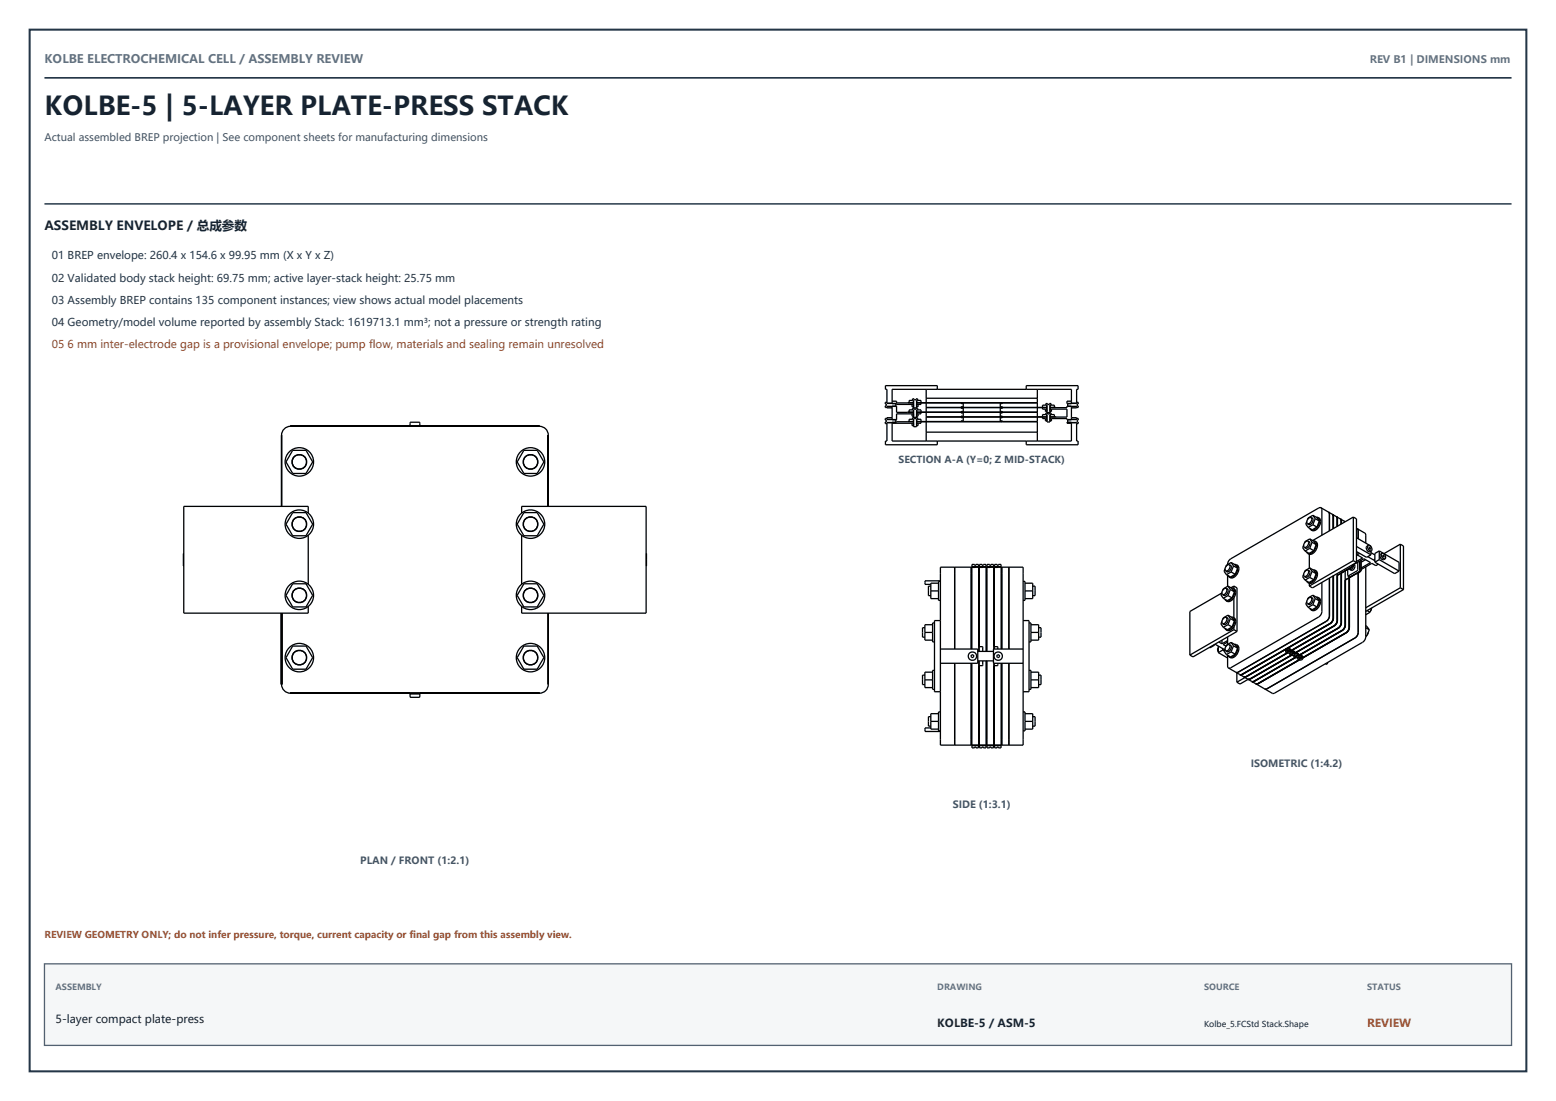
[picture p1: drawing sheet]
<svg xmlns="http://www.w3.org/2000/svg" width="315mm" height="223mm" viewBox="0 0 315 223" stroke-linecap="round" stroke-linejoin="round" font-family="sans-serif">
<path d="M6 6h303v210.8h-303z" fill="none" stroke="#243647" stroke-width=".41"/>
<path d="M9 15.7h297" fill="none" stroke="#243647" stroke-width=".34"/>
<g fill="none" stroke="#000" stroke-width=".26">
<path d="M187.5 78.8v2.7M189.8 78.8v-.8h-10.6v.8h.4v2.8h1.7v.6l-1.7 .1v.2h1M207.8 78.8v-.8h10.4v.8h-.2v2.8h-1.9v.6h1.9v.3h-1.1M210 78.8v3.6M59.2 91.1h2.8l1.3 2.4-1.3 2.3h-2.8l-1.3-2.3zM83 86.2v-.8h2v.8M83 86.1h2M85 85.7h.1M106 91.1h2.8l1.3 2.4-1.3 2.3h-2.8l-1.3-2.3zM179.6 81.4h-.4v.3h.2v.4h-.2v.3h.4M179.6 84.8h1M179.6 84.7h-.4v.3h.2v.4h-.2v.3h.4"/>
<path d="M179.6 85.5h1M179.6 81.6h1M180.6 84.5h-1v.4h1.7v.6h-1.7v3.7h-.4v.8h10.6v-.8M180.6 81.2h.9v.3h3.4M180.6 85.6h4.3M184 81.5v-.5h.9l.1 1.5h.6v-1.5h.9v.5M184 83.4v-.5h.9l.1 1.5h.6v-1.5h.9v.5M184 85.3v-.5h.9l.1 1.5h.6v-1.5h.9v.5M184.6 83.7v.5h.3M184.6 81.8v.5h.3M184.6 85.6v.5h.3M184.7 82.9v-.3h.4v.2h.3v-.2h.4v.3"/>
<path d="M184.7 84.8v-.3h.4v.2h.3v-.2h.4v.3M184.7 81v-.3h.4v.2h.3v-.2h.4v.3M184.9 85.3l-4.3 .1v3.8h36.3v-3.8h-.9v.2h.9M184.9 85.3h-1.1M184.9 81.5h-1.1M184.9 83.4h-1.1M184.9 83.4h-3.4v-1.2h-.9v2.7h.9v-1.2h3.4M185.6 85.3h24.4M185.6 81v1.3h.3v-.5M185.6 82.9v1.3h.3v-.5M185.6 84.8v1.3h.3v-.5M185.6 83.4h24.4"/>
<path d="M185.6 81.5h24.4M186.5 81.5v.3h-.9M186.5 83.4v.3h-.9M186.5 85.3v.3h-.9M187.5 81.5v1.9M187.5 83.4v1.9M187.5 85.3v3.9M187.5 87.4h22.5M187.5 84.4h24.4M187.5 84.3h24.4M187.5 82.5h24.4M187.5 82.4h24.4"/>
<path d="M187.5 80.6h22.5M194.5 82.4v.1M194.5 84.3v.1M194.6 81.5v.1l.2-.1M194.6 82.4v-.1l.2 .1M194.6 82.5v.1l.2-.1M194.6 83.4v-.1l.2 .1M194.6 83.4v.1l.2-.1M194.6 84.3v-.1l.2 .1M194.6 84.4v.1l.2-.1M194.6 85.3v-.1l.2 .1M195 81.5v.9"/>
<path d="M195 82.5v.9M195 83.4v.9M195 84.4v.9M202.5 81.5v.9M202.5 82.5v.9M202.5 83.4v.9M202.5 84.4v.9M202.7 81.5v.1l.2-.1M202.7 82.4v-.1l.2 .1M202.7 82.5v.1l.2-.1M202.7 83.4v-.1l.2 .1M202.7 83.4v.1l.2-.1"/>
<path d="M202.7 84.3v-.1l.2 .1M202.7 84.4v.1l.2-.1M202.7 85.3v-.1l.2 .1M203 81.5h.1M203 83.4h.1M203 85.3h.1M210 82.5v1.8M210 84.4v4.8M211.1 82.4v-.4h.9v1.5h.6v-1.5h.8v.4M211.1 84.3v-.4h.9v1.5h.6v-1.5h.8v.4M211.1 82.5v.3h.8M211.1 84.4v.3h.8"/>
<path d="M211.6 84.7v.5h.3M211.6 82.8v.5h.3M211.7 83.9v-.4h.4v.2h.3v-.2h.4v.4M211.7 82v-.4h.4v.2h.3v-.2h.4v.4M211.9 82v.8M211.9 83.9v.8M212.6 82.8h3.4v1.6h-3.4M212.6 84.3l1.2 .1M212.6 82.4l1.2 .1M212.6 82.5h3.4v-.3h.9v2.7h-.9v-.2h-3.4M212.9 84.7v.5h-.3M212.9 82.8v.5h-.3"/>
<path d="M216.9 84.5h1.1v.4h-1.9v.6h1.9v3.7h.2v.8h-10.4v-.8M216.9 81.2h-.9v.5h.9v-2.9h-36.3v2.9h.9v.1h3.4M216.9 84.8h1.1M216.9 85.5h1.1M216.9 81.6h1.1M218 81.4h.3v.3h-.2v.4h.2v.3h-.3M218 84.7h.3v.3h-.2v.4h.2v.3h-.3M37.2 112v2.5M57 102.5v-14.5a1.8 1.8 0 0 1 1.8-1.8h50.4a1.8 1.8 0 0 1 1.8 1.8v14.5M59.2 118.1h2.8l1.3 2.4-1.3 2.3h-2.8l-1.3-2.3zM59.2 103.7h2.8l1.3 2.3-1.3 2.4h-2.8l-1.3-2.4zM62.4 103.8v-1.3h-25.2v21.5h25.2v-1.3"/>
<path d="M62.4 108.3v9.9M105.6 103.8v-1.3h25.2v21.5h-25.2v-1.3M105.6 108.3v9.9M106 118.1h2.8l1.3 2.4-1.3 2.3h-2.8l-1.3-2.3zM106 103.7h2.8l1.3 2.3-1.3 2.4h-2.8l-1.3-2.4zM130.8 112v2.5M188.4 118.6h-.4v1.9h.4M188.4 119.6h1.6M190 118h-1.6v3.1h1.6M190.4 114.8h16.7v36h-16.7zM190.4 117.5h-3.1v.7h1.1M190.4 117.6h-.4v3.9h.4"/>
<path d="M193.3 114.8v16.5M196.6 114.8v16.5M196.7 114.8v16.5M196.7 114.8h.7M196.8 114.8v-.6h.5v.2h.2v-.2h.6v.6M196.8 114.7h1.3M198.1 114.8v17M198.2 114.8v17M198.2 114.8h.7M198.3 114.8v-.6h.5v.2h.3v-.2h.5v.6M198.3 114.7h1.3M199.7 114.8v17"/>
<path d="M199.8 114.8v17M199.8 114.8h.7M199.8 114.8v-.6h.6v.2h.2v-.2h.5v.6M199.8 114.7h1.3M201.2 114.8v16.5M201.3 114.8v16.5M201.3 114.8h.7M201.3 114.8v-.6h.6v.2h.2v-.2h.6v.6M201.3 114.7h1.4M202.7 114.8v16.5M202.8 114.8v16.5M204.2 114.8v16.5"/>
<path d="M207.1 117.6h.4v3.9h-.4M207.5 119.6h1.6M207.5 118h1.6v3.1h-1.6M209.1 118.6h.4v1.9h-.4M247.4 119.8l-.2 .6 .4 .6M248 115.1l-.2 .5 .5 .7M248.1 115.5l.4 .2M248.2 119a.83 .83 0 0 1-.7 1.3M248.2 119a.83 .83 0 0 0-.7 1.3M248.2 119l.4 .2M248.4 119.1a.76 .76 0 0 1 .1 .9 .76 .76 0 0 1-.8 .4M248.5 116.4v2.2"/>
<path d="M248.6 118.6l.8 .5 .5 .6M248.6 118.6l.5 .7M248.6 118.6l-1 .5-.1 .3M248.6 116.5l.3 .3M248.9 114.3a.83 .83 0 0 1-.8 1.2M248.9 114.3a.83 .83 0 0 0-.8 1.2M248.9 114.3l.3 .2M249 114.4a.76 .76 0 0 1 .1 .8 .76 .76 0 0 1-.8 .4M249.1 119.3l.8 .4M249.1 119.3l-.5 1.2M249.2 113.8l.9 .5 .4 .7M249.2 113.8l.5 .7"/>
<path d="M249.2 113.8l-.9 .6-.1 .2M249.2 115.7l.9 .5M249.2 115.7l-.9 .6M249.3 119h.4M249.7 119a1.01 1.01 0 0 1 .3 1.6l-.2 .3a1.07 1.07 0 0 1-1.6 .6M249.7 119a1.7 1.7 0 0 1-1 2.6l-.5-.1M249.7 114.5l.8 .5M249.7 114.5l-.5 1.2M249.8 118.6l.6 .3v8.9M249.8 118.6v.5M249.8 118.6l-.6 .3M249.9 119.7l-.5 1.3"/>
<path d="M249.9 114.2l.4 .1M250.1 116.2l-1 .5-.8-.4M250.3 114.3a1.01 1.01 0 0 1 .3 1.5l-.2 .4a1.07 1.07 0 0 1-1.5 .6M250.3 114.3a1.7 1.7 0 0 1-.9 2.5h-.5M250.5 115l-.4 1.2M263.9 116.2l-.2 .5 .5 .7M263.9 110.3l-.2 .5 .5 .7M264.1 116.6l.3 .2M264.1 110.7l.3 .2M264.5 117.6l.3 .3M264.5 111.7l.3 .3M264.5 105.5l-.2 .5 .5 .7"/>
<path d="M264.7 106l.3 .2M264.8 115.4a.83 .83 0 0 1-.7 1.2M264.8 115.4a.83 .83 0 0 0-.7 1.2M264.8 109.5a.83 .83 0 0 1-.7 1.2M264.8 109.5a.83 .83 0 0 0-.7 1.2M264.8 115.4l.3 .2M264.8 109.5l.3 .2M264.9 115.5a.76 .76 0 0 1 .1 .9 .76 .76 0 0 1-.8 .3M264.9 109.6a.76 .76 0 0 1 .1 .9 .76 .76 0 0 1-.8 .3M265.1 112.1v2.9M265.1 118v.6M265.1 116.8l.9 .5"/>
<path d="M265.1 114.9l.9 .5 .4 .7M265.1 114.9l.5 .7M265.1 114.9l-.9 .6-.1 .2M265.1 116.8l-.9 .6M265.1 109l.9 .5 .4 .7M265.1 109l.5 .7M265.1 109l-.9 .6-.1 .3M265.1 110.9l.9 .5M265.1 110.9l-.9 .6M265.2 106.9l.2 .3M265.4 104.7a.83 .83 0 0 1-.7 1.3M265.4 104.7a.83 .83 0 0 0-.7 1.3"/>
<path d="M265.4 104.7l.3 .2M265.6 104.8a.76 .76 0 0 1 .1 .9 .76 .76 0 0 1-.8 .4M265.6 115.6l.8 .5M265.6 115.6l-.5 1.2M265.6 109.7l.8 .5M265.6 109.7l-.5 1.2M265.8 106.2l.8 .4M265.8 104.3l-1 .5-.1 .3M265.8 104.3l.8 .4 .5 .7M265.8 104.3l.5 .6M265.8 106.2l-1 .5M265.8 115.3l.4 .1"/>
<path d="M265.8 109.4l.4 .1M266 117.3l-1 .5-.8-.4M266 111.4l-1 .6-.8-.5M266.2 115.4a1.01 1.01 0 0 1 .3 1.5l-.2 .4a1.07 1.07 0 0 1-1.5 .6M266.2 115.4a1.7 1.7 0 0 1-.9 2.5h-.5M266.2 109.5a1.01 1.01 0 0 1 .3 1.5l-.2 .4a1.07 1.07 0 0 1-1.5 .6M266.2 109.5a1.7 1.7 0 0 1-.9 2.5h-.5M266.3 104.9l.8 .5M266.3 104.9l-.5 1.3M266.4 116.1l-.4 1.2M266.4 110.2l-.4 1.2M266.5 104.7h.4"/>
<path d="M266.6 106.6l-.9 .6-.9-.5M266.9 104.7a1 1 0 0 1 .3 1.5l-.2 .4a1.07 1.07 0 0 1-1.6 .6M266.9 104.7a1.7 1.7 0 0 1-1 2.5h-.5M267.1 105.4l-.5 1.2M267.4 102.7l-.4 .1-17.8 10.3-.5 .4-.2 .7M267.4 102.7l.2 .4v5.2M267.4 102.7l2.3 1.3M267.6 117.8v5.9a1.41 1.41 0 0 1-.6 1.1l-17.8 10.3h-.5M268.9 103.6l.2 .4v3.4M269.1 117v7.6a1.41 1.41 0 0 1-.6 1.1l-17.8 10.3h-.5M269.7 104l.2 .5v2.5M269.7 104l.1 .1"/>
<path d="M269.8 104.1l.1 .4v2.4M269.8 104.1l1.5 .9M269.9 116.5v8.5a1.41 1.41 0 0 1-.6 1.1l-17.9 10.3-.4 .1M269.9 116.5v8.6l-.3 .9-18.1 10.5M270.7 116v9.5l-.2 .6-.4 .5-8.8 5.1M270.8 116.4v9.1l-.2 .7-.5 .4-8.8 5.1M270.8 106.5v-1.5l-.3-.5 .2 .4v1.6M271.3 105l.2 .2v.8M271.3 105h.1M271.4 105l.1 .2 .1 .8M271.4 105l.7 .4M271.5 116v10l-.2 .6-.4 .5-8.8 5.1v-.2"/>
<path d="M271.6 115.9v10.1l-.2 .6-.5 .5-8.8 5.1M272.1 105.4l.2 .2-.1-.1M272.1 105.4l.1 .1M272.2 105.5l.1 .1M272.3 115.5v10.9a1.4 1.4 0 0 1-.6 1.1l-8.8 5.1v-.1M272.4 117.3v9.2a1.41 1.41 0 0 1-.7 1.1l-8.8 5.1 .5-.1 .3 .3M272.8 115.2l.1 1.3M272.9 116.5l.4 .2M273.1 116.9v10a1.41 1.41 0 0 1-.6 1.1l-8.8 5.1M273.2 115.1l.1 .1M273.2 116.9v10a1.41 1.41 0 0 1-.7 1.1l-8.8 5.1M273.5 114.8l.1 .1"/>
<path d="M273.6 114.9l-.6 .2M273.6 114.8v.1M273.6 114.4l-.1 .4-1.8 1-.3-.1M273.7 114.7l-.1 .2M273.9 114.6l-3.1 1.8M273.9 114.2v.4M273.9 114.6h.1M273.9 114.6l-3.2 1.8M273.9 114.3l2.2-1.3 1.4 .8-2 1.1M274 104.6v8.8M274 113.4l.6 .4M274 104.6l.6 .4v8.8"/>
<path d="M274 104.6l-8.3 4.8M274 113.4l-8.9 5.2M274 114.3a.79 .79 0 0 1-.7 .9M274.1 114.2a.64 .64 0 0 1 0 .9 .64 .64 0 0 1-.8 .1M274.6 106.9l.2 .1M274.6 108.8l2.9 1.8M274.6 110.6l2.9 1.6M274.6 111.6l2 1.2 .9-.6M274.6 113.8l-8.9 5.1-.6-.3M274.7 112.2l1.1 .7-1.2 .7M274.7 111.7v.5M274.8 107l1.6 .9 .1 2"/>
<path d="M274.8 107l.2 .4v1.6M274.8 112.3l-.2 .1M274.9 113.7l-.1 1.7-1.9 1.1M275 116v12l-.4 .9-18.1 10.4-.4 .1M275.1 115.8h.1M275.2 115.8l-.6 .3M275.2 112l-.5 .2M275.2 115.7v.1M275.3 113.5v2l-.2 .2M275.3 115.7l-.1 .1M275.5 115.5l-3.1 1.9M275.5 113.4v2.1"/>
<path d="M275.5 115.5h.1M276.4 113.2l-.9 .5M276.5 114.7v14.1l-.3 .9-18.3 10.6h-.3l-3.3-1.9M276.9 112.6l1.4 .8M277 110.4a.63 .63 0 0 0-.3 .9 .63 .63 0 0 0 .9 .2M277 110.4a.73 .73 0 0 0 .6 1.1M277 110.4a.73 .73 0 0 1 .6 1.1M277.1 110.8l.3 .3 .1-.1M277.2 110.9h.1M277.2 110.9l.1 .2M277.4 110.8l-.2-.1-.1 .1M277.4 110.8l.1 .2"/>
<path d="M277.4 110.8l-.2 .1M277.5 111l-.2 .1M277.5 111.5v.7M277.5 111.8l.8 .5M278.3 113.1l-.2 .1M278.3 113.7l4 2.4 .9-.6M279 114.1l-.5 .3-.8-.4-2.2 1.2M279.2 111.5l4 2.3v1.7M279.2 113.2l4 2.3M279.2 111.5v1.7M279.2 111.5l-.9 .5v1.7M279.2 113.2l-.9 .5"/>
<path d="M279.8 112a.63 .63 0 0 0-.3 .9 .63 .63 0 0 0 .9 .2M279.8 112a.73 .73 0 0 0 .6 1.1M279.8 112a.73 .73 0 0 1 .6 1.1M279.9 112.4l.1 .1M280 112.5l.1 .2M280.2 112.4l-.2-.1-.1 .1 .1 .2 .2 .1v-.1M280.2 112.4v.2M280.2 112.4l-.2 .1M280.2 112.6l-.1 .1M283.5 118.9l.6 .4M283.5 118.9l-7 4.1M283.5 110.1l.6 .4v8.8"/>
<path d="M283.5 110.1v8.8M283.5 110.1l-3.3 1.9M284.1 119.3l-7.6 4.4M57 124v14.5a1.8 1.8 0 0 0 1.8 1.7h50.4a1.8 1.8 0 0 0 1.8-1.7v-14.5M59.2 130.7h2.8l1.3 2.3-1.3 2.4h-2.8l-1.3-2.4zM106 130.7h2.8l1.3 2.3-1.3 2.4h-2.8l-1.3-2.4zM187.2 127h-.4v1.9h.4M187.2 136.6h-.4v1.9h.4M187.2 127.9h1.6M187.2 137.6h1.6M188.8 126.4h-1.6v3.1h1.6M188.8 136h-1.6v3.1h1.6"/>
<path d="M189.2 126h-.4v3.9h.4M189.2 135.6h-.4v3.9h.4M190.4 125.6h-1.2v14.3h1.2M190.4 131.3h7.5v2.9h-7.5M193.3 134.2v16.6M196.6 134.2v16.6M196.7 134.2v16.6M196.7 132.5h.3l.2 .3-.2 .2h-.3l-.2-.2zM197.9 131.8h3.2M197.9 133.7h3.2M198.1 133.7v17.1M198.1 130.8h.8v1"/>
<path d="M198.2 133.7v17.1M198.9 133.7v1h-.8M199.7 133.7v17.1M199.8 133.7v17.1M201.2 134.2v16.6M201.2 130.8h.8v.5M201.3 134.2v16.6M201.9 132.5h.3l.2 .3-.2 .2h-.3l-.1-.2zM202 134.2v.5h-.8M202.7 134.2v16.6M202.8 134.2v16.6M204.2 134.2v16.6"/>
<path d="M207.1 131.3h-6v2.9h6M207.1 125.6h1.2v14.3h-1.2M208.3 126h.4v3.9h-.4M208.3 135.6h.4v3.9h-.4M208.7 127.9h1.6M208.7 126.4h1.6v3.1h-1.6M208.7 136h1.6v3.1h-1.6M208.7 137.6h1.6M210.3 127h.4v1.9h-.4M210.3 136.6h.4v1.9h-.4M245.7 130.5h.1M245.8 130.5l-.8 .6-.2-.1"/>
<path d="M245.8 130.4v.1M246 130.3l1.9 1.2M246.6 131.1l-.1 .3 .1 .5M246.6 131.1h.1M246.6 132l1.9 1.1M246.6 130.7v1.3M246.7 129.9l.7 .4M247.3 120l-6.4 3.7v8.8M247.4 125.7l-.2 .5 .4 .7M247.4 129.5v.8M247.5 126.2l.3 .2M247.5 120.3l.3 .2"/>
<path d="M247.5 131.5l.3 .2M247.5 131.5l-.9 .5M247.5 131.2v.3M248 127.1l.2 .3M248 121.2l.2 .3M248 131.2l-.2 .6 .5 .6M248.1 131.7l.4 .2M248.2 124.9a.83 .83 0 0 1-.7 1.3M248.2 124.9a.83 .83 0 0 0-.7 1.3M248.2 124.9l.4 .2M248.4 125a.76 .76 0 0 1 .1 .9 .76 .76 0 0 1-.8 .4M248.5 132.6v2.1l.2 .4"/>
<path d="M248.5 128.9v1.5M248.5 129.9l-.9 .5 .6 .3M248.5 129.6l-1.1 .7M248.6 124.5l.8 .4 .5 .7M248.6 124.5l.5 .6M248.6 124.5l-1 .5-.1 .3M248.6 126.4l.8 .4M248.6 126.4l-1 .5M248.6 120.5l.8 .5M248.6 120.5l-1 .5M248.6 132.6l.3 .3M248.7 135.1l2.3 1.4"/>
<path d="M248.9 130.4a.83 .83 0 0 1-.8 1.3M248.9 130.4a.83 .83 0 0 0-.8 1.3M248.9 130.4l.3 .2M249 130.5a.76 .76 0 0 1 .1 .9 .76 .76 0 0 1-.8 .4M249.1 125.1l.8 .5M249.1 125.1l-.5 1.3M249.2 130l.9 .4 .4 .7M249.2 130l.5 .7M249.2 130l-.9 .5-.1 .3M249.2 131.9l.9 .5M249.2 131.9l-.9 .5M249.3 124.9h.4"/>
<path d="M249.4 126.8l-.9 .6-.9-.5M249.4 121l-.9 .5-.9-.5M249.7 124.9a1.01 1.01 0 0 1 .3 1.5l-.2 .4a1.07 1.07 0 0 1-1.6 .6M249.7 124.9a1.7 1.7 0 0 1-1 2.5h-.5M249.7 130.7l.8 .4M249.7 130.7l-.5 1.2M249.8 127.4l.6 .4M249.8 127.4l-8.9 5.1M249.8 121v4M249.8 126.8v.6M249.9 125.6l-.5 1.2M249.9 130.4h.4"/>
<path d="M250.1 132.4l-1 .5-.8-.5M250.3 130.4a1.01 1.01 0 0 1 .3 1.6l-.2 .3a1.07 1.07 0 0 1-1.5 .6M250.3 130.4a1.69 1.69 0 0 1-.9 2.5h-.5M250.4 136.1v1.9M250.4 127.8l-8.9 5.1-.6-.4M250.5 131.1l-.4 1.3M251 136.5h.1M251 136.5l1.6 .9M251.5 136.5h-.5M252 137.1l-1.6 .9M252.6 137.4h.1M252.7 137.4l.7 .5"/>
<path d="M252.7 137.4l-1.7 1-.6-.4M253.4 137.9h.1M253.5 137.9l.7 .4M254.2 138.3l.1 .1M260.3 131.6a.57 .57 0 0 1 1 0M260.4 131.3a.49 .49 0 0 1 .5-.1 .49 .49 0 0 1 .4 .4M260.4 131.3l-.1 .3M260.4 131.3l-8.9 5.2M260.5 132h.1M260.5 132v.1M260.5 132.1l-8.2 4.8h-.5h.5l8.3-4.8M260.5 131.2l-.2 .3v.4"/>
<path d="M261 131.2l.3 .3v.4M261.1 131.6h-.6l-.2 .3M261.1 131.6l-.7 .4-.1-.1M261.1 132.1h.1M261.1 132.1v.2M261.2 131.6l-.1-.1v.1M261.2 131.7l.1 .2M261.2 131.6v.1M261.2 131.6l-.7 .4M261.2 131.7l-.7 .4M261.3 131.7h.5l.3 .3M261.3 131.8h.5l.3 .2"/>
<path d="M261.3 131.9l-.3 .2h-.5M261.3 132.4v.1M261.3 132.5v.1M261.3 132.6l-8.2 4.8h-.5M261.3 131.7h.1M261.4 132.6l-8.3 4.8h-.4M261.8 131.7l.3 .3v.3M261.9 132.6h.1M261.9 132.6v.2M262 132.1h-.6l-.3 .2M262 132.1l-.8 .4-.1-.2M262 132.2l.1 .1"/>
<path d="M262 132.1v.1M262 132.2l-.7 .4M262.1 132.2h.5l.3 .3M262.1 132.3l.5-.1 .3 .3M262.1 132.3l-.3 .3h-.5M262.1 132.9h.1M262.1 132.9v.1M262.1 132v.1M262.1 133l-8.2 4.8-.5 .1M262.2 132.2h-.1M262.2 133.1l-8.3 4.8h-.4M262.6 132.2l.3 .2v.4"/>
<path d="M262.7 132.6l-.5-.1-.3 .3M262.7 132.6l-.7 .4-.1-.2M262.7 133v.1M262.7 133h.1M262.7 133v.3M262.8 132.5l-.1-.1v.2M262.8 132.6l.1 .2M262.8 132.5v.1M262.8 132.5l-.7 .4M262.8 132.6l-.7 .4M262.9 132.8l.5-.1 .3 .3M262.9 132.8l-.3 .3-.5-.1"/>
<path d="M262.9 133.4h.1M262.9 132.4v.2M263 132.7h-.1M263 133.5l-8.3 4.8-.4 .1M263.4 132.7l.3 .2v.4M263.5 133h-.5l-.3 .3M263.5 133l-.7 .4-.1-.1M263.6 133.1l-8.9 5.2h-.5M263.6 133l-.1-.1v.1M263.6 133.1l.1 .2M263.6 133v.1M263.6 133l-.7 .4"/>
<path d="M263.7 133.3l-.4 .3-.4-.1v-.1M263.7 132.9v.1M263.7 132.9v.2M264.5 121.7l-.2 .5 .5 .7M264.7 122.1l.3 .2M265.2 123.1l.2 .3M265.4 120.9a.83 .83 0 0 1-.7 1.2M265.4 120.9a.83 .83 0 0 0-.7 1.2M265.4 120.9l.3 .2M265.6 121a.76 .76 0 0 1 .1 .9 .76 .76 0 0 1-.8 .3M265.8 120.4l.8 .5 .5 .7M265.8 122.3l.8 .5"/>
<path d="M265.8 120.4l.5 .7M265.8 120.4l-1 .6-.1 .2M265.8 122.3l-1 .6M266.3 121.1l.8 .5M266.3 121.1l-.5 1.2M266.5 120.8l.4 .1M266.6 122.8l-.9 .6-.9-.5M266.9 120.9a1.01 1.01 0 0 1 .3 1.5l-.2 .4a1.07 1.07 0 0 1-1.6 .6M266.9 120.9a1.7 1.7 0 0 1-1 2.5h-.5M267.1 121.6l-.5 1.2M268.8 134l-.2 .4-.3-.1M276.5 127l.7 .4"/>
<path d="M276.5 126.6l.7 .8M276.5 128.5l.2 .1M276.7 128.6l-.2 .2M276.8 123.5l.6 .4M277 127.9l-.2 .5M277.2 127.4l-.5 1.2M277.4 123.9l-.9 .5M277.6 123.2l-.1 .4M277.7 123l-.3 .9M83 140.2v.9h2v-.9M83 140.4h2M85 140.8h.1"/>
<path d="M188.4 145h-.4v1.9h.4M188.4 147.3h-1.1v.7h3.1M188.4 145.9h1.6M190 144.4h-1.6v3.1h1.6M190.4 144h-.4v3.9h.4M196.8 150.8h1.3M196.8 150.8v.5h.5v-.2h.2v.2h.6v-.5M198.3 150.8h1.3M198.3 150.8v.5h.5v-.2h.3v.2h.5v-.5M199.8 150.8h1.3M199.8 150.8v.5h.6v-.2h.2v.2h.5v-.5M201.3 150.8h1.4"/>
<path d="M201.3 150.8v.5h.6v-.2h.2v.2h.6v-.5M207.1 144h.4v3.9h-.4M207.5 144.4h1.6v3.1h-1.6M207.5 145.9h1.6M209.1 145h.4v1.9h-.4"/>
<circle cx="60.6" cy="93.5" r="1.49"/>
<circle cx="60.6" cy="93.5" r="1.45"/>
<circle cx="60.6" cy="93.4" r="2.88"/>
<circle cx="107.4" cy="93.5" r="1.49"/>
<circle cx="107.4" cy="93.5" r="1.45"/>
<circle cx="107.4" cy="93.4" r="2.88"/>
<circle cx="194.7" cy="85.2" r=".09"/>
<circle cx="194.7" cy="84.3" r=".09"/>
<circle cx="194.7" cy="81.6" r=".09"/>
<circle cx="194.7" cy="82.5" r=".09"/>
<circle cx="194.7" cy="84.4" r=".09"/>
<circle cx="194.7" cy="83.5" r=".09"/>
<circle cx="194.7" cy="82.3" r=".09"/>
<circle cx="194.7" cy="83.3" r=".09"/>
<circle cx="202.8" cy="83.3" r=".09"/>
<circle cx="202.8" cy="83.5" r=".09"/>
<circle cx="202.8" cy="82.3" r=".09"/>
<circle cx="202.8" cy="84.4" r=".09"/>
<circle cx="202.8" cy="82.5" r=".09"/>
<circle cx="202.8" cy="81.6" r=".09"/>
<circle cx="202.8" cy="84.3" r=".09"/>
<circle cx="202.8" cy="85.2" r=".09"/>
<circle cx="60.6" cy="106.1" r="1.49"/>
<circle cx="60.6" cy="106.1" r="1.45"/>
<circle cx="60.6" cy="106" r="2.88"/>
<circle cx="107.4" cy="106.1" r="1.49"/>
<circle cx="107.4" cy="106.1" r="1.45"/>
<circle cx="107.4" cy="106" r="2.88"/>
<circle cx="60.6" cy="120.5" r="1.49"/>
<circle cx="60.6" cy="133.1" r="1.49"/>
<circle cx="60.6" cy="133.1" r="1.45"/>
<circle cx="60.6" cy="120.5" r="1.45"/>
<circle cx="60.6" cy="133" r="2.88"/>
<circle cx="60.6" cy="120.4" r="2.88"/>
<circle cx="107.4" cy="120.5" r="1.49"/>
<circle cx="107.4" cy="133.1" r="1.49"/>
<circle cx="107.4" cy="133.1" r="1.45"/>
<circle cx="107.4" cy="120.5" r="1.45"/>
<circle cx="107.4" cy="133" r="2.88"/>
<circle cx="107.4" cy="120.4" r="2.88"/>
<circle cx="196.9" cy="132.8" r=".85"/>
<circle cx="202.1" cy="132.8" r=".85"/>
</g>
<path d="M9 41.3h297" fill="none" stroke="#243647" stroke-width=".3"/>
<path d="M9 195h297v16.5h-297z" fill="#f5f7f8" stroke="#526171" stroke-width=".26"/>
<text font-size="5.3" fill="#162331" x="9" y="23.3">KOLBE-5 | 5-LAYER PLATE-PRESS STACK</text>
<text font-size="2.5" fill="#162331" x="9" y="46.5">ASSEMBLY ENVELOPE / 总成参数</text>
<text font-size="2.4" fill="#607283" x="9" y="12.7">KOLBE ELECTROCHEMICAL CELL / ASSEMBLY REVIEW</text>
<g font-size="2.3" fill="#162331">
<text x="11.3" y="207">5-layer compact plate-press</text>
<text x="189.8" y="207.8">KOLBE-5 / ASM-5</text>
</g>
<text font-size="2.3" fill="#9b4b2a" x="276.8" y="207.8">REVIEW</text>
<g font-size="2.2" fill="#243647">
<text x="10.5" y="52.5">01 BREP envelope: 260.4 x 154.6 x 99.95 mm (X x Y x Z)</text>
<text x="10.5" y="57">02 Validated body stack height: 69.75 mm; active layer-stack height: 25.75 mm</text>
<text x="10.5" y="61.5">03 Assembly BREP contains 135 component instances; view shows actual model placements</text>
<text x="10.5" y="66">04 Geometry/model volume reported by assembly Stack: 1619713.1 mm³; not a pressure or strength rating</text>
</g>
<text font-size="2.2" fill="#9b4b2a" x="10.5" y="70.5">05 6 mm inter-electrode gap is a provisional envelope; pump flow, materials and sealing remain unresolved</text>
<text font-size="2.1" fill="#607283" x="277.3" y="12.7">REV B1 | DIMENSIONS mm</text>
<text font-size="2.1" fill="#435464" x="9" y="28.5">Actual assembled BREP projection | See component sheets for manufacturing dimensions</text>
<g font-size="2" fill="#435464">
<text x="253.2" y="155.2">ISOMETRIC (1:4.2)</text>
<text x="192.9" y="163.5">SIDE (1:3.1)</text>
<text x="72.9" y="174.8">PLAN / FRONT (1:2.1)</text>
</g>
<text font-size="1.9" fill="#435464" x="181.9" y="93.7">SECTION A-A (Y=0; Z MID-STACK)</text>
<text font-size="1.9" fill="#9b4b2a" x="9" y="189.8">REVIEW GEOMETRY ONLY; do not infer pressure, torque, current capacity or final gap from this assembly view.</text>
<g font-size="1.7" fill="#607283">
<text x="11.3" y="200.2">ASSEMBLY</text>
<text x="189.8" y="200.2">DRAWING</text>
<text x="243.8" y="200.2">SOURCE</text>
<text x="276.8" y="200.2">STATUS</text>
</g>
<text font-size="1.6" fill="#162331" x="243.8" y="207.8">Kolbe_5.FCStd Stack.Shape</text>
</svg>
